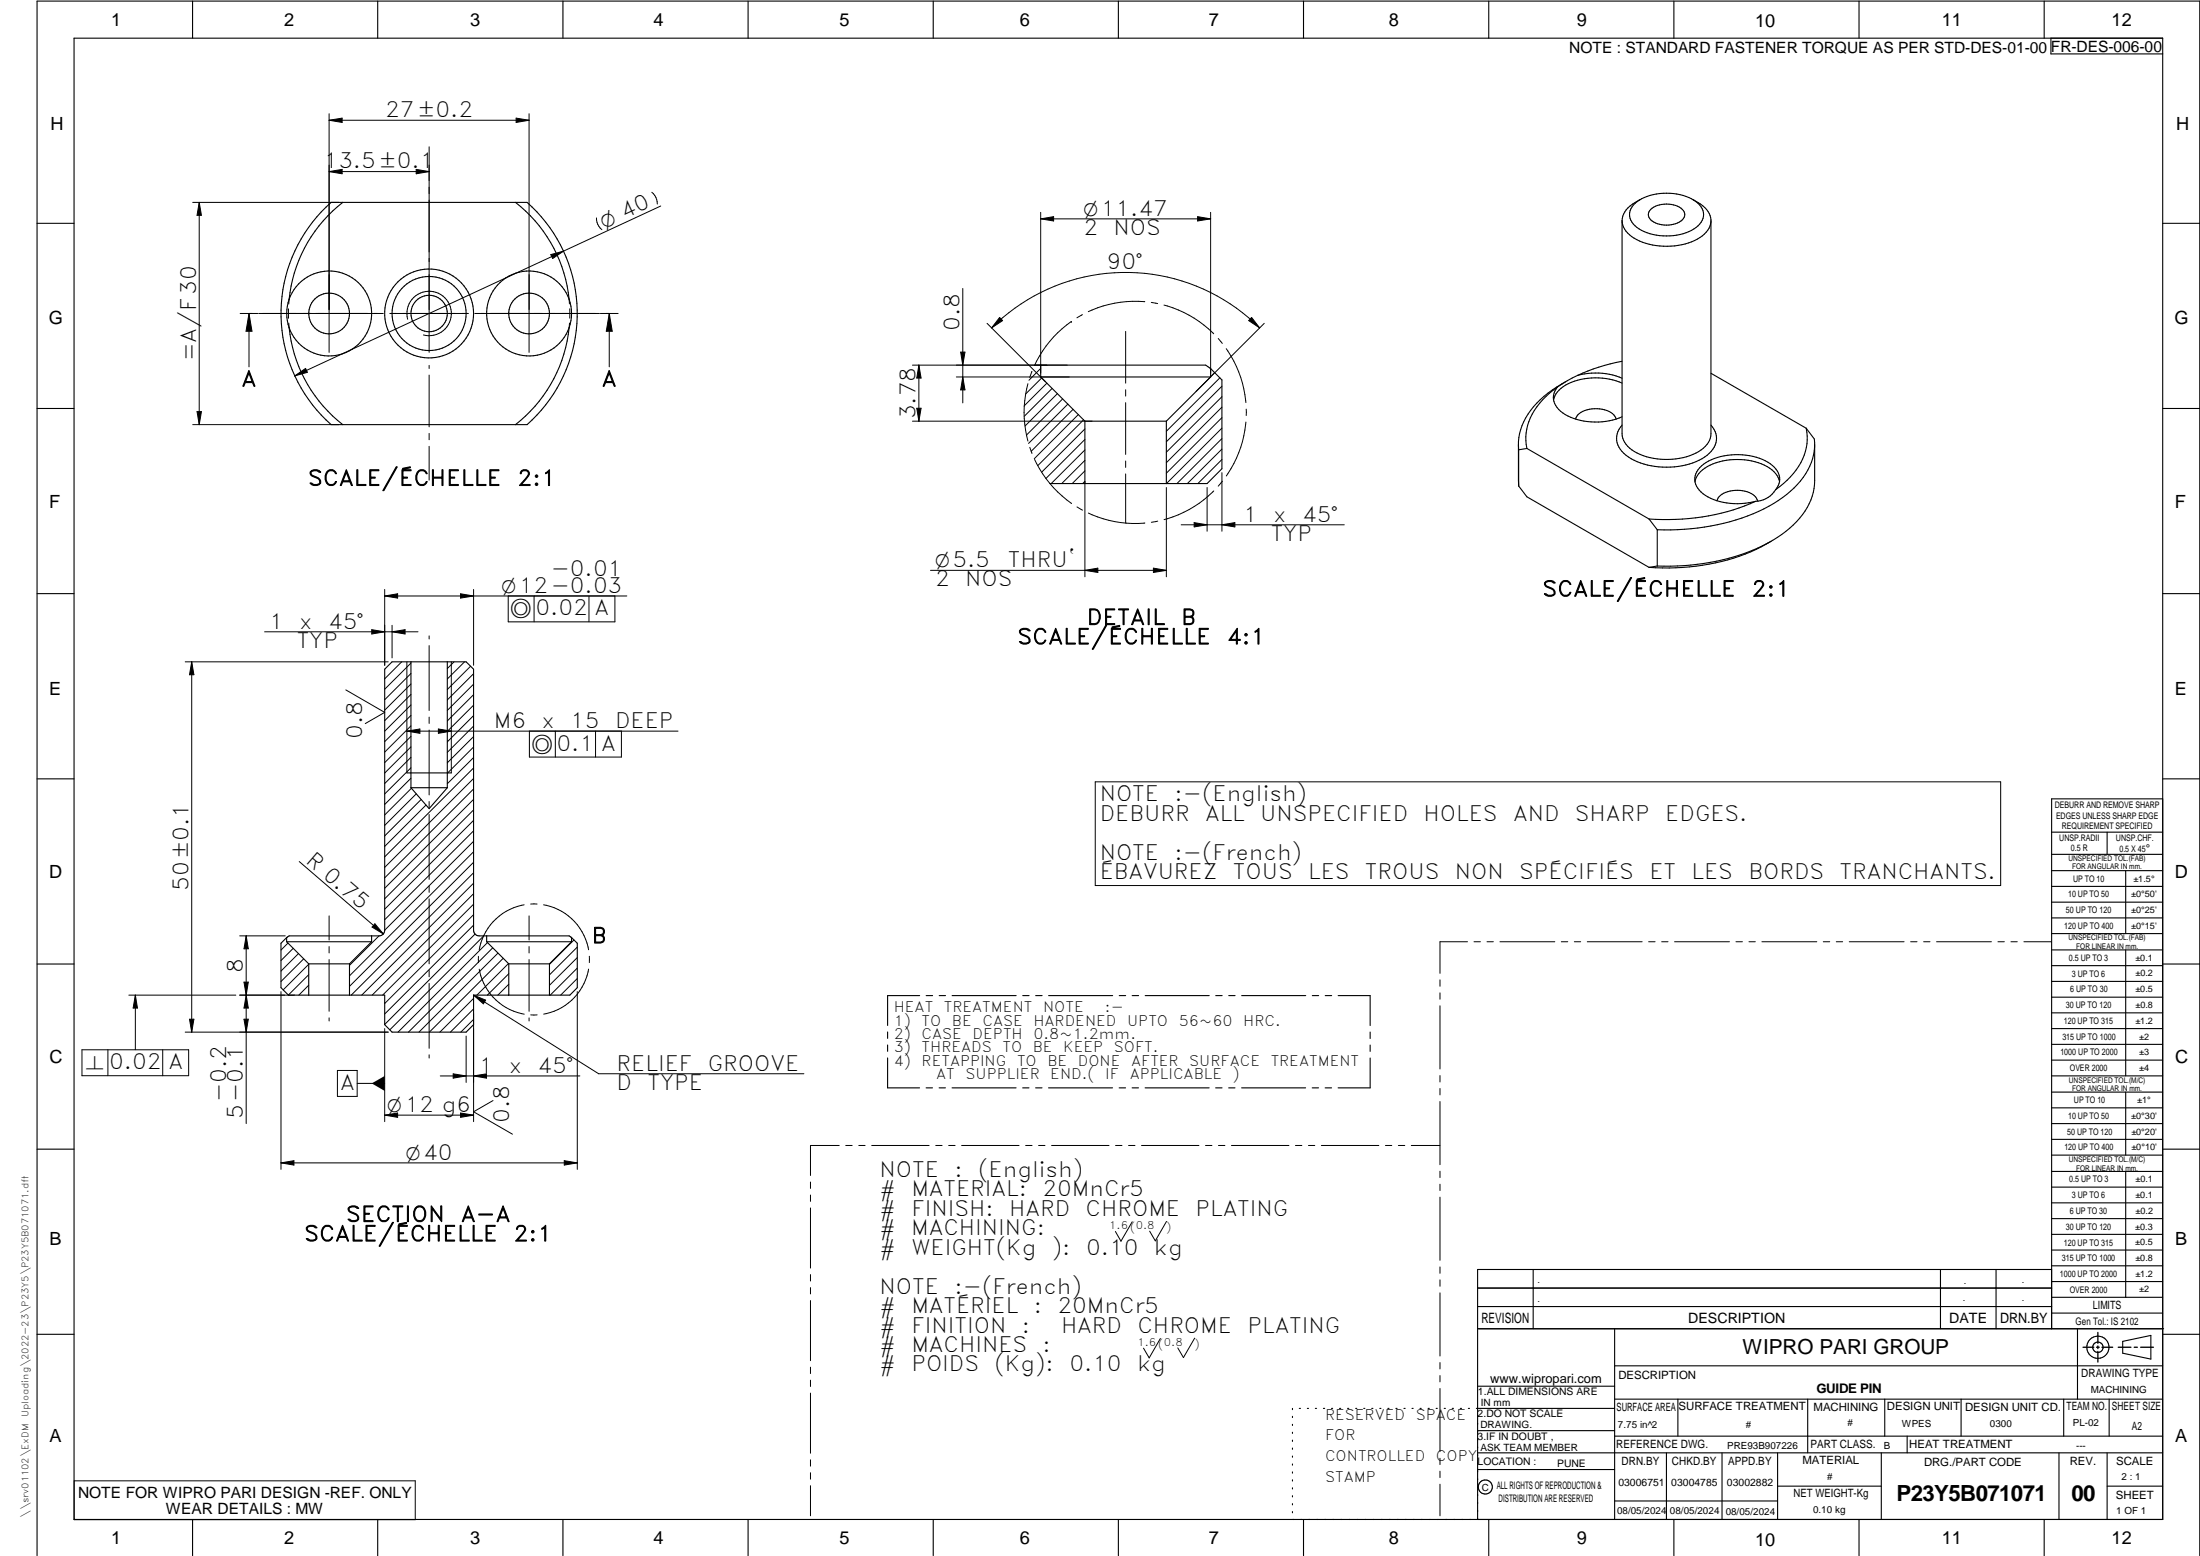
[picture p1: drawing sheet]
<svg xmlns="http://www.w3.org/2000/svg" width="594mm" height="420mm" viewBox="0 0 594 420" stroke-linecap="round" stroke-linejoin="round" font-family="sans-serif">
<g fill="none" stroke="#000" stroke-width=".3">
<path d="M20 10.3h564v400h-564zM52 .3v10M102 .3v10M152 .3v10M202 .3v10M252 .3v10M302 .3v10M352 .3v10M402 .3v10M452 .3v10M502 .3v10M552 .3v10"/>
<path d="M553.8 10.3v4.3h30.2M86.8 57.2l2.6-2.5h52.9a40 40 0 0 1 0 60h-52.9a40 40 0 0 1-2.6-57.5zM92.6 54.7a37.8 37.8 0 0 0-14.5 26.1M139.2 54.7a38 38 0 0 1 14.5 26.1M438 59.6a6.2 6.2 0 0 0 4 5.1 18.4 18.4 0 0 0 17.7-1l1.8-2.1 .5-1.7M441.1 55.4a13.3 13.3 0 0 1 11.7-3 8.6 8.6 0 0 1 7.1 4.5 4.3 4.3 0 0 1-2.5 4.9 15.2 15.2 0 0 1-15.4-.4 3.9 3.9 0 0 1-.9-6zM442.9 53.9a7.6 7.6 0 0 0-4.8 5.1l-.1 .6M445.8 56.5a6.9 6.9 0 0 1 8.8 .4 2.23 2.23 0 0 1-1.6 3.3 6.9 6.9 0 0 1-7.5-1.2l-.4-1 .2-.8zM457.1 53.9a7.9 7.9 0 0 1 4.8 4.9l.1 58.3a6.3 6.3 0 0 1-4 5.2 18.1 18.1 0 0 1-17.9-1.3l-1-1-.7-1.1-.4-1.8v-57.5M10 60.3h10M584 60.3h10M78.1 80.8a11.6 11.6 0 0 0 0 7.7"/>
<path d="M78.1 80.8a11.5 11.5 0 0 1 17.6-5.4 11.5 11.5 0 0 1 0 18.5 11.5 11.5 0 0 1-17.6-5.4M78.1 88.5a38 38 0 0 0 14.5 26.2M153.7 80.8a11.6 11.6 0 0 1 0 7.7M153.7 80.8a11.5 11.5 0 0 0-17.7-5.4 11.5 11.5 0 0 0 0 18.5 11.5 11.5 0 0 0 17.7-5.4M153.7 88.5a38 38 0 0 1-14.5 26.2M279.4 98.6h46.2l1.3 .9M281 98.6v3.2M326.9 99.5l3.1 3.1v24l-4 4h-42.5M326.9 99.5v2.3M438 97.6a51.1 51.1 0 0 0-12 3.8M10 110.3h10M281 101.8l12 11.9"/>
<path d="M281 101.8h45.9M293 113.7v16.9M293 113.7h22M315 113.7v16.9M326.9 101.8l-11.9 11.9M420.6 104.5a18.6 18.6 0 0 0-8.5 12.4l-.1 2.1 .3 2.1M420.6 104.5a4.4 4.4 0 0 0 .8 6.6 17 17 0 0 0 15 2.1M422.8 103a24.9 24.9 0 0 0-11.8 12l-.7 2.1-.3 2.2 .1 11.9M426 101.4a18.6 18.6 0 0 1 12 .7M426 101.4l-2.8 1.4-2.6 1.7M436.4 113.2a4.7 4.7 0 0 0-4.4-2.8 6.3 6.3 0 0 0-6.4 2.4l-.1 .4M438 112.5l-1.6 .7"/>
<path d="M438 114.8a5.2 5.2 0 0 0 1.1 8.2 20.2 20.2 0 0 0 21.9-.1 5.3 5.3 0 0 0 1-8.1M438 103.4a17.5 17.5 0 0 0-16.5 1.4l-1.3 1.5-.7 1.7M462 100.8l25.7 14.8M487.7 115.6l2.2 3a16.5 16.5 0 0 1-6.4 14 46.8 46.8 0 0 1-25 10l-5.5 .4h-5.5M487.7 115.6a14.9 14.9 0 0 1-5.1 14.1l-3.1 2.5M490 120v9.8a17.7 17.7 0 0 1-7.8 13.7 51.3 51.3 0 0 1-27.4 9.2l-7.3 .1M584 110.3h10M410 120.4l.1 1.1M410.1 121.5v9.7M410.1 131.2l2.2 3 33 19M412.3 121.1l33 19M412.3 121.1l-2.2 .4"/>
<path d="M457.7 130a8.1 8.1 0 0 1 6.6-5.3 17.1 17.1 0 0 1 14.2 2.2l1.4 1.5 .6 1.6M463.6 135.2a5.3 5.3 0 0 1 5.6-2.8 5.7 5.7 0 0 1 5.3 2.5l.1 .4M474 135.4a59.5 59.5 0 0 1-28.7 4.7M479.5 132.2a6.6 6.6 0 0 1-5.5 3.2M480.5 130a5.3 5.3 0 0 0-3.1-5.2 17.4 17.4 0 0 0-17.4 .5 4.6 4.6 0 0 0-.1 8 17.5 17.5 0 0 0 14.1 2.1M480.5 130l-.3 1.2-.7 1M445.3 140.1l2.2 2.9M447.5 143v9.8M447.5 152.8l-2.2 .4M478.3 146.1a56.6 56.6 0 0 1-33 7.1M10 160.3h10M111 178.7v34"/>
<path d="M120.8 178.7v34M584 160.3h10M10 210.3h10M109.9 208.7h12M111 212.7h9.8M120.8 212.7l-4.9 5.7-4.9-5.7M584 215.7h-30v143.1M584 210.3h10M554 230.7h30M554 224.7h30M554 235.1h30M554 239.4h30"/>
<path d="M569 224.7v6M574 235.1v17M77.4 254.3l6 6M77.4 254.3h22.9M77.4 253.2v1.1M77.4 253.1l-1.5 1.6v12l2 2h26v8l2 2h20l2-2v-8h26l2-2v-12l-1.6-1.5M100.3 252.7v1.6M100.3 254.3l-5.9 6M131.4 254.3h22.9M131.4 254.3l6 6M131.4 252.7v1.6M154.3 253.1v.1"/>
<path d="M154.3 253.1l-.6-.4h-24.3l-.7-.1-.7-.7-.1-.7v-70.5l-2-2h-20l-2 2v70.5l-.2 .7-.7 .7-.6 .1h-24.3l-.7 .4M154.3 253.2v1.1M154.3 254.3l-5.9 6M554 243.6h30M554 247.9h30M554 252.1h30M554 256.5h30M574 256.5v34M10 260.3h10M83.4 260.3v8.4M83.4 260.3h11M94.4 260.3v8.4"/>
<path d="M137.4 260.3h11M137.4 260.3v8.4M148.4 260.3v8.4M239.7 278.7v1.7M248.3 268.8h-8.6v8.1M250.1 268.8h1.7M253.6 268.8h1.7M257.1 268.8h17.3M276.2 268.8h1.7M279.7 268.8h1.7M283.2 268.8h17.3M302.2 268.8h1.8"/>
<path d="M305.7 268.8h1.8M309.2 268.8h17.3M328.3 268.8h1.7M331.8 268.8h1.7M335.3 268.8h17.3M354.4 268.8h1.7M357.9 268.8h1.7M361.4 268.8h8.6v8.1M370 278.7v1.7M554 260.8h30M554 265h30M554 269.3h30"/>
<path d="M554 273.5h30M554 277.7h30M584 260.3h10M239.7 282.2v1.7M239.7 285.7v8.1h8.6M250.1 293.8h1.7M253.6 293.8h1.7M257.1 293.8h17.3M276.2 293.8h1.7M279.6 293.8h1.8M283.1 293.8h17.3M302.2 293.8h1.7"/>
<path d="M305.7 293.8h1.7M309.2 293.8h17.3M328.3 293.8h1.7M331.8 293.8h1.7M335.3 293.8h17.3M354.3 293.8h1.8M357.8 293.8h1.8M370 285.7v8.1h-8.7M370 282.2v1.7M554 282h30M554 286.3h30M554 290.5h30"/>
<path d="M554 294.9h30M554 299.1h30M574 294.9v17M10 310.3h10M554 303.4h30M554 307.7h30M554 311.9h30M554 316.3h30M574 316.3v34M584 310.3h10M554 320.5h30M554 324.8h30"/>
<path d="M554 329.1h30M554 333.3h30M554 337.5h30M399 358.8h185.3M399 352.8h155M399 347.8h155M414 342.8v16M436 358.8v51.5M524 342.8v16M539 342.8v16M554 342.8h-155v67.5M554 341.8h30"/>
<path d="M554 346.1h30M554 350.3h30M554 354.6h30M561 358.8v19M10 360.3h10M399 374.3h37M436 368.8h148M436 377.8h148M453.1 377.8v10M488.1 377.8v14.5M508.9 377.8v10M529.6 377.8v10"/>
<path d="M557.3 377.8v10M569.5 377.8v10M573.2 362.2l7.6-1.6v6.4l-7.6-1.6zM584 360.3h10M349 380.3v.3M349 382.4v.4M349 384.6v.3M349 386.7v.4M349 388.9v.3M349 391v.4M349 393.2v.3M349 395.3v.3"/>
<path d="M349 397.4v.4M349 399.6v.3M350.9 380.3h.3M353 380.3h.3M355.2 380.3h.3M357.4 380.3h.3M359.6 380.3h.3M361.7 380.3h.3M363.9 380.3h.3M366.1 380.3h.3M368.3 380.3h.3M370.4 380.3h.3"/>
<path d="M372.6 380.3h.3M374.8 380.3h.3M376.9 380.3h.4M379.1 380.3h.3M381.3 380.3h.3M383.4 380.3h.4M385.6 380.3h.4M387.8 380.3h.3M390 380.3h.3M392.1 380.3h.4M394.3 380.3h.4M396.5 380.3h.3"/>
<path d="M399 396.8h37M399 392.3h185M399 386.3h37M436 387.8h148M436 380.3h-37.3M450 392.3v18M465 392.3v18M480 392.3v18M508 392.3v18M515 387.8v4.5M556 392.3v18M569 392.3v18"/>
<path d="M52 410.3v9.8M102 410.3v9.8M152 410.3v9.8M202 410.3v9.8M252 410.3v9.8M302 410.3v9.8M349 401.7v.4M349 403.9v.3M349 406v.4M349 408.2v.3M352 410.3v9.8M402 410.3v9.8"/>
<path d="M436 405.3h44M452 410.3v9.8M480 401.3h28M502 410.3v9.8M552 410.3v9.8M569 401.3h15M10 420.1v-419.8h584v419.8"/>
<circle cx="88.9" cy="84.6" r="5.5"/>
<circle cx="115.9" cy="84.7" r="10"/>
<circle cx="115.9" cy="84.6" r="12"/>
<circle cx="115.9" cy="84.6" r="4.9"/>
<circle cx="142.9" cy="84.6" r="5.5"/>
<circle cx="566.5" cy="363.8" r="1.4"/>
<circle cx="566.5" cy="363.8" r="3"/>
<circle cx="401.1" cy="401.5" r="1.91"/>
</g>
<g fill="none" stroke="#000" stroke-width=".27">
<path d="M88.9 30.7v64.4M88.9 32.5l3.5-.6v1.2zM88.9 32.5h54M115.9 39.6v55.5M139.4 31.9l3.5 .6-3.5 .6zM142.9 30.7v64.4M52 54.7h39.5M53.8 54.7l.6 3.4h-1.2zM53.8 54.7v60M88.9 46.3h27M88.9 46.3l3.5-.6v1.2zM112.4 45.7l3.5 .6-3.5 .6z"/>
<path d="M161.1 58.8l.3 1.8 1.1 1.4M176 51.9l1.1 1.4 .4 1.8M178.4 55.6l-98.8 45.9M281 59.1l3.5-.6v1.2zM281 57.3v43.4M281 59.1h45.9M323.4 58.5l3.5 .6-3.5 .6zM326.9 57.3v43.4M148.7 68.7l3.5-.9-3 2zM260 77.9v30.9M64.8 84.6h4.8M67.2 84.6l.8 4.9h-1.6z"/>
<path d="M67.2 84.6v14.5M69.9 84.6h33.6M77.9 83.4v2.5M78 87.2l.1 1.3M78.1 80.8l-.1 1.3M105.3 84.6h21.2M110.1 86.2a6 6 0 0 1 5.2-7.5 6 6 0 0 1 6.5 6.5 6 6 0 0 1-7.5 5.2M115.9 98.7v.8M128.2 84.6h33.7M153.7 80.8l.1 1.3M153.8 87.2l-.1 1.3M153.9 83.4v2.5"/>
<path d="M162.1 84.6h4.8M164.5 84.6l.8 4.9h-1.6zM164.5 84.6v14.5M248.1 98.6v15.1M248.1 98.6l.6 3.5h-1.1zM259.4 95.1h1.2l-.6 3.5zM266.5 87.3l15.8 15.8M267.8 88.5a51.2 51.2 0 0 1 72.3 0M269.9 85.7l.8 .9-2.9 1.9zM281 99.5l-3.2 3.2M288.2 98.6h-41.8M289.3 86.8h.1"/>
<path d="M289.3 86.8a30 30 0 0 0-9.9 11.9M292.3 85l-1.5 .8M304 89.5v14M309.1 81.5a30 30 0 0 0-15.2 2.7M310.9 81.7l1.7 .3M314.3 82.4a29.8 29.8 0 0 1 13.4 7.7M329 91.4l1.1 1.3M331.1 94.1a29.9 29.9 0 0 1 5.3 14.6M338 85.7l2.1 2.8-2.9-1.9zM341.4 87.3l-18.4 18.4M52 114.7h39.5M53.2 111.1h1.2l-.6 3.6z"/>
<path d="M79.6 101.5l2.9-2 .5 1zM115.9 101.3v14M115.9 117v1.7M246.4 113.7h48.5M247.6 110.2h1.1l-.6 3.5zM258.2 101.8h30.5M260 101.8l.6 3.5h-1.2zM277.6 103.6a29.5 29.5 0 0 0 0 15.5M278.7 100.3l-.6 1.6M281.3 102l-4.3 4.4M282.7 103.5l-6.1 6.1M284.1 104.9l-7.5 7.5"/>
<path d="M285.5 106.3l-8.7 8.7M286.9 107.7l-9.7 9.8M288.4 109.1l-10.7 10.6M289.8 110.5l-11.3 11.4M291.2 112l-11.9 11.9M292.6 113.4l-12.4 12.3M293 118.7l-10.6 10.5M293 115.8l-11.7 11.7M304 105.2v1.8M304 108.7v14M328 100.6l-1.1 1.1M329.4 102l-14.4 14.5"/>
<path d="M330 118.4l-12.2 12.2M330 115.6l-15 15M330 104.3l-15 15M330 107.1l-15 15M330 109.9l-15 15M330 112.8l-15 15M336.4 114a29.7 29.7 0 0 1-5.3 14.5M336.5 110.5v1.7M115.9 120.5v9.1M278.1 120.8l.6 1.6M279.4 124.1l1.3 2.5 1.8 2.6M282.5 129.2l3.1 3.6 3.7 3.1"/>
<path d="M290.8 136.9l1.5 .9M293 130l-.7 .6M293 127.1l-3.5 3.5M293 124.3l-6.3 6.3M293 121.5l-9.1 9.1M293 130.1v25.6M293.9 138.5a29.3 29.3 0 0 0 15.3 2.7M304 124.5v1.7M304 128v13.2M315 131.6v24.1M326 131.6v11.8M327.8 132.6a29.9 29.9 0 0 1-13.5 7.7"/>
<path d="M330 124.1l-6.5 6.5M330 121.3l-9.4 9.3M330 127.6v15.8M330.1 129.9l-1.1 1.4M103.9 159.2v20.4M127.9 159.2v20.4M251.3 154h63.7M293 154l3.5-.6v1.2zM311.5 153.4l3.5 .6-3.5 .6zM312.6 140.7l-1.7 .3M319 141.7h44M322.5 141.1l3.5 .6-3.5 .6z"/>
<path d="M330 141.7l3.5-.6v1.2zM50 178.7h54.8M51.8 178.7v100M51.8 178.7l.6 3.5h-1.2zM71.5 170.6h41.4M100.4 170l3.5 .6-3.5 .6zM103.9 160.9l3.5-.6v1.2zM103.9 160.9h65.4M105.9 168.8v8.9M105.9 170.6l3.5-.6v1.2zM108.5 178.7l-4.6 4.6M109.9 178.7v30"/>
<path d="M111 179l-7.1 7.1M115.9 171.7v.9M115.9 174.3v17.6M121.9 178.7v30M122.6 178.7l-1.8 1.8M124.4 160.3l3.5 .6-3.5 .6zM125.4 178.7l-4.6 4.6M127.1 179.9l-6.3 6.3M137.2 160.9v7h28.8v-7M144.2 160.9v7M159 160.9v7M93.4 186.3l10.5 6.1-5.3 3"/>
<path d="M109.9 197.4l3.5-.6v1.2zM109.9 197.4h73.2M111 181.9l-7.1 7.1M111 184.7l-7.1 7.1M111 187.5l-7.1 7.1M111 190.4l-7.1 7M111 193.2l-7.1 7.1M111 196l-7.1 7.1M111 198.8l-7.1 7.1M115.9 193.6v1.7M115.9 197.1v17.6M118.4 196.8l3.5 .6-3.5 .6z"/>
<path d="M127.9 190.4l-7.1 7.1M127.9 193.2l-7.1 7.1M127.9 196.1l-7.1 7.1M127.9 198.9l-7.1 7.1M127.9 181.9l-7.1 7.1M127.9 184.7l-7.1 7.1M127.9 187.6l-7.1 7.1M143 197.4v7h24.8v-7M150 197.4v7M160.8 197.4v7M111 207.3l-7.1 7.1M111 210.1l-7.1 7.1"/>
<path d="M111 201.7l-7.1 7M111 204.5l-7.1 7.1M111.1 212.9l-7.2 7.2M112.4 214.4l-8.5 8.5M113.7 215.9l-9.8 9.8M115 217.4l-11.1 11.2M115.9 216.4v1.8M115.9 219.9v17.5M127.9 207.4l-24 24M127.9 210.2l-24 24M127.9 213l-24 24M127.9 215.9l-24 24"/>
<path d="M127.9 218.7l-24 24M127.9 201.7l-7.1 7.1M127.9 204.6l-7.1 7M295.8 211.1h244.5v28h-244.5zM80.8 232.6l22.7 19.6M115.9 239.2v1.8M127.9 235.7l-33.1 33M127.9 238.5l-30.2 30.2M127.9 221.5l-24 24M127.9 224.3l-24 24M127.9 227.2l-24 24M127.9 230l-33.5 33.5"/>
<path d="M127.9 232.8l-33.5 33.5M64.7 252.7h12.3M66.5 252.7v50.7M66.5 252.7l.5 3.5h-1.1zM77.8 254.7l-1.9 1.8M79.2 256.1l-3.3 3.3M80.6 257.5l-4.7 4.7M82 258.9l-6.1 6.1M88.9 247.3v6.5M88.9 255.6v1.7M88.9 259.1v14M101.2 249.4l2.3 2.8-3-1.9z"/>
<path d="M102.4 252.7l-8 8M115.9 242.7v17.6M127.9 241.3l-27.4 27.4M127.9 244.2l-24.6 24.5M127.9 247l-24 24M127.9 249.8l-24 24M128.3 252.2l-24.4 24.4M129.2 258.2v1.7M130.6 252.7l-25.3 25.4M131.6 254.5l-24.1 24.2M133 255.9l-22.7 22.8M134.5 257.4l-21.4 21.3"/>
<path d="M135.9 258.8l-20 19.9M141.5 244.3a15 15 0 0 0-12.1 12.2M142.9 247.3v6.5M142.9 255.6v1.7M142.9 259.1v14M143.3 244.1h1.7M146.8 244.3a14.9 14.9 0 0 1 12.1 12.2M155 253.8l-6.6 6.6M155.9 255.7l-7.5 7.5M155.9 258.6l-7.5 7.5M159.1 258.2v1.7M396.3 254.3h-7.5v8.5"/>
<path d="M398 254.3h1.8M401.5 254.3h1.8M405 254.3h14.9M421.6 254.3h1.7M425.1 254.3h1.7M428.6 254.3h14.8M445.2 254.3h1.7M448.7 254.3h1.7M452.2 254.3h14.8M468.8 254.3h1.7M472.3 254.3h1.7M475.8 254.3h14.8"/>
<path d="M492.4 254.3h1.7M495.9 254.3h1.7M499.4 254.3h14.8M515.9 254.3h1.8M519.4 254.3h1.8M522.9 254.3h14.9M539.5 254.3h1.7M543 254.3h1.7M546.5 254.3h7.4M34.8 268.7h28.9M36.5 268.7l.6 3.5h-1.1zM36.5 268.7v14.8"/>
<path d="M50 278.7h54.8M51.2 275.2h1.2l-.6 3.5zM64.7 268.7h14.9M65.9 275.2h1.1l-.5 3.5zM65.9 265.2h1.1l-.5 3.5zM66.5 268.7l.5 3.5h-1.1zM75.9 267.8v48M83.4 260.4l-6.9 6.9M83.4 266l-2.7 2.7M83.4 263.2l-5.5 5.5M88.9 274.8v.9M103.9 277.7v25.2"/>
<path d="M115.9 262v1.8M115.9 265.5v17.6M125.9 279.8v12.5M127.9 269.6l-9.1 9.1M127.9 272.4l-6.3 6.3M127.9 275.3l-3.5 3.4M127.9 268.7l3.2 1.4-.6 1zM127.9 273.7v29.2M127.9 268.7l33.8 21.2h55.4M129.4 261.7a15 15 0 0 0 12.2 12.2M137.3 260.2l-8.5 8.5M137.4 262.9l-5.8 5.8"/>
<path d="M137.4 265.8l-3 2.9M137.4 268.6l-.1 .1M142.9 274.8v.9M143.3 274h1.7M155.9 267.8v48M155.9 261.4l-7.3 7.3M155.9 264.2l-4.5 4.5M158.9 261.7a14.9 14.9 0 0 1-12.1 12.1M388.8 264.6v1.7M388.8 268.1v1.7M388.8 271.6v17M22.1 283.5h28.8v7h-28.8z"/>
<path d="M29.1 283.5v7M43.9 283.5v7M91.1 289.1h5.3v7h-5.3zM96.4 292.5h7.5M115.9 284.8v.9M118.9 290.5h37.7M122.4 290l3.5 .5-3.5 .6zM127.9 290.5l3.5-.5v1.1zM133.1 297.2l-5.2 3 10.5 6.1M388.8 290.4v1.8M388.8 293.9v1.8M388.8 297.4v17.1"/>
<path d="M75.9 314h80M75.9 314l3.5-.6v1.2zM103.9 301.1l3.5-.6v1.2zM103.9 301.1h24M124.4 300.5l3.5 .6-3.5 .6zM152.4 313.4l3.5 .6-3.5 .6zM218.9 319.2v1.7M226.6 309.3h-7.7v8.1M228.4 309.3h1.7M231.9 309.3h1.7M235.4 309.3h15.5M252.7 309.3h1.7"/>
<path d="M256.2 309.3h1.7M259.7 309.3h15.5M277 309.3h1.7M280.5 309.3h1.7M284 309.3h15.5M301.2 309.3h1.8M304.8 309.3h1.7M308.2 309.3h15.6M325.5 309.3h1.8M329 309.3h1.8M332.5 309.3h15.6M349.8 309.3h1.8"/>
<path d="M353.3 309.3h1.7M356.8 309.3h15.5M374.1 309.3h1.7M377.6 309.3h1.7M381.1 309.3h7.7M388.8 316.3v1.7M388.8 319.8v1.7M218.9 322.7v1.7M218.9 326.2v16.2M305.7 329.9l-3 5.3-1.5-2.7M315 329.8l-3 5.3-1.6-2.7M388.8 323.3v17"/>
<path d="M218.9 344.2v1.7M218.9 347.7v1.7M218.9 351.2v16.2M388.8 342.1v1.7M388.8 345.6v1.7M388.8 349.1v17.1M218.9 369.2v1.7M218.9 372.7v1.7M218.9 376.2v16.2M313.3 361.4l-3 5.3-1.5-2.7M322.6 361.3l-3 5.3-1.6-2.6M388.8 367.9v1.8"/>
<path d="M388.8 371.4v1.7M388.8 374.9v17.1M20 399.9h92.1v10.5h-92.1zM218.9 394.2v1.7M218.9 397.7v1.7M388.8 393.8v1.7M388.8 397.3v1.7M218.9 401.2v8.1M388.8 400.8v8.5"/>
</g>
<path d="M566.5 359.8v2.9M562.5 363.8h2.9M566.1 363.8h.8M566.5 363.5v.7M566.5 364.9v2.9M567.6 363.8h2.9M572 363.8h3.4M576.3 363.8h.9M578.1 363.8h3.4" fill="none" stroke="#000" stroke-width=".36"/>
<g fill="#000">
<path d="M88.9 32.5l3.5-.6v1.2zM139.4 31.9l3.5 .6-3.5 .6zM53.8 54.7l.6 3.4h-1.2zM88.9 46.3l3.5-.6v1.2zM112.4 45.7l3.5 .6-3.5 .6zM281 59.1l3.5-.6v1.2zM323.4 58.5l3.5 .6-3.5 .6zM148.7 68.7l3.5-.9-3 2zM67.2 84.6l.8 4.9h-1.6zM164.5 84.6l.8 4.9h-1.6zM259.4 95.1h1.2l-.6 3.5zM269.9 85.7l.8 .9-2.9 1.9z"/>
<path d="M338 85.7l2.1 2.8-2.9-1.9zM53.2 111.1h1.2l-.6 3.6zM79.6 101.5l2.9-2 .5 1zM247.6 110.2h1.1l-.6 3.5zM248.1 98.6l.6 3.5h-1.1zM260 101.8l.6 3.5h-1.2zM293 154l3.5-.6v1.2zM311.5 153.4l3.5 .6-3.5 .6zM322.5 141.1l3.5 .6-3.5 .6zM330 141.7l3.5-.6v1.2zM100.4 170l3.5 .6-3.5 .6zM103.9 160.9l3.5-.6v1.2z"/>
<path d="M105.9 170.6l3.5-.6v1.2zM124.4 160.3l3.5 .6-3.5 .6zM51.8 178.7l.6 3.5h-1.2zM109.9 197.4l3.5-.6v1.2zM118.4 196.8l3.5 .6-3.5 .6zM66.5 252.7l.5 3.5h-1.1zM101.2 249.4l2.3 2.8-3-1.9zM36.5 268.7l.6 3.5h-1.1zM51.2 275.2h1.2l-.6 3.5zM65.9 275.2h1.1l-.5 3.5zM66.5 268.7l.5 3.5h-1.1zM65.9 265.2h1.1l-.5 3.5z"/>
<path d="M127.9 268.7l3.2 1.4-.6 1zM100.4 292.5l3.5-2v4.1zM122.4 290l3.5 .5-3.5 .6zM127.9 290.5l3.5-.5v1.1zM75.9 314l3.5-.6v1.2zM103.9 301.1l3.5-.6v1.2zM124.4 300.5l3.5 .6-3.5 .6zM152.4 313.4l3.5 .6-3.5 .6z"/>
</g>
<g font-size="6">
<text x="512.1" y="405.2">P23Y5B071071</text>
<text x="559.4" y="405.2">00</text>
</g>
<g font-size="5.7">
<text x="104" y="31.6">27±0.2</text>
<text x="87.4" y="45.5">13.5±0.1</text>
<text x="292.6" y="63.5">2</text>
<text x="300.7" y="63.5">NOS</text>
<text x="298.9" y="72.7">90°</text>
<text x="259.1" y="89.3" transform="rotate(-90 259.1 89.3)">0.8</text>
<text x="52.9" y="97.5" transform="rotate(-90 52.9 97.5)">=A/F30</text>
<text x="65.2" y="104.3">A</text>
<text x="162.5" y="104.3">A</text>
<text x="247.3" y="113.2" transform="rotate(-90 247.3 113.2)">3.78</text>
<text x="83.2" y="131.1">SCALE/ÉCHELLE</text>
<text x="139.7" y="131.1">2:1</text>
<text x="335.7" y="140.8">1</text>
<text x="343.8" y="140.8">x</text>
<text x="351.6" y="140.8">45°</text>
<text x="343.1" y="146.1">TYP</text>
<text x="148.7" y="155.5">-0.01</text>
<text x="272.2" y="153.1">THRU`</text>
<text x="252.5" y="158.4">2</text>
<text x="260.6" y="158.4">NOS</text>
<text x="416.5" y="161">SCALE/ÉCHELLE</text>
<text x="473" y="161">2:1</text>
<text x="144.6" y="166.2">0.02 A</text>
<text x="72.7" y="169.7">1</text>
<text x="80.8" y="169.7">x</text>
<text x="88.6" y="169.7">45°</text>
<text x="274.7" y="173.9">SCALE/ÉCHELLE</text>
<text x="293.5" y="168.7">DETAIL</text>
<text x="319" y="168.7">B</text>
<text x="331.3" y="173.9">4:1</text>
<text x="80.1" y="175">TYP</text>
<text x="133.3" y="196.6">M6</text>
<text x="146.2" y="196.6">x</text>
<text x="154" y="196.6">15</text>
<text x="166.1" y="196.6">DEEP</text>
<text x="97.8" y="199.5" transform="rotate(-90 97.8 199.5)">0.8</text>
<text x="150.3" y="202.7">0.1 A</text>
<text x="297" y="216.4">NOTE</text>
<text x="297" y="221.6">DEBURR</text>
<text x="317.2" y="216.4">:-(English)</text>
<text x="325.4" y="221.6">ALL</text>
<text x="340.3" y="221.6">UNSPECIFIED</text>
<text x="384.4" y="221.6">HOLES</text>
<text x="408.6" y="221.6">AND</text>
<text x="425.3" y="221.6">SHARP</text>
<text x="449.7" y="221.6">EDGES.</text>
<text x="82.3" y="232.8" transform="rotate(41 82.3 232.8)">R 0.75</text>
<text x="297" y="232.1">NOTE</text>
<text x="317.2" y="232.1">:-(French)</text>
<text x="297" y="237.4">ÉBAVUREZ</text>
<text x="332.9" y="237.4">TOUS</text>
<text x="353.2" y="237.4">LES</text>
<text x="368.6" y="237.4">TROUS</text>
<text x="392.9" y="237.4">NON</text>
<text x="410.3" y="237.4">SPÉCIFIÉS</text>
<text x="445.4" y="237.4">ET</text>
<text x="456.8" y="237.4">LES</text>
<text x="472.1" y="237.4">BORDS</text>
<text x="496.7" y="237.4">TRANCHANTS.</text>
<text x="50.9" y="240.6" transform="rotate(-90 50.9 240.6)">50±0.1</text>
<text x="159.8" y="254.7">B</text>
<text x="65.6" y="262.7" transform="rotate(-90 65.6 262.7)">8</text>
<text x="29.5" y="288.7">0.02 A</text>
<text x="129.3" y="289.7">1</text>
<text x="137.4" y="289.7">x</text>
<text x="145.2" y="289.7">45°</text>
<text x="166.5" y="289.1">RELIEF</text>
<text x="191.1" y="289.1">GROOVE</text>
<text x="61.1" y="297.5" transform="rotate(-90 61.1 297.5)">-0.2</text>
<text x="91.8" y="294.3">A</text>
<text x="166.5" y="294.3">D</text>
<text x="174.9" y="294.3">TYPE</text>
<text x="65.6" y="302.2" transform="rotate(-90 65.6 302.2)">5-0.1</text>
<text x="137.5" y="303.2" transform="rotate(-90 137.5 303.2)">0.8</text>
<text x="237.5" y="317.8">NOTE</text>
<text x="257.7" y="317.8">:</text>
<text x="264.2" y="317.8">(English)</text>
<text x="237.5" y="323.1">#</text>
<text x="246.1" y="323.1">MATERIAL:</text>
<text x="281.5" y="323.1">20MnCr5</text>
<text x="93.4" y="329.9">SECTION</text>
<text x="124.5" y="329.9">A-A</text>
<text x="237.5" y="328.3">#</text>
<text x="246.1" y="328.3">FINISH:</text>
<text x="272.5" y="328.3">HARD</text>
<text x="293.2" y="328.3">CHROME</text>
<text x="322.9" y="328.3">PLATING</text>
<text x="82.1" y="335.1">SCALE/ÉCHELLE</text>
<text x="138.7" y="335.1">2:1</text>
<text x="237.5" y="333.6">#</text>
<text x="246.1" y="333.6">MACHINING:</text>
<text x="237.5" y="338.8">#</text>
<text x="246.1" y="338.8">WEIGHT(Kg</text>
<text x="284" y="338.8">):</text>
<text x="293.3" y="338.8">0.10</text>
<text x="311.6" y="338.8">kg</text>
<text x="237.5" y="349.3">NOTE</text>
<text x="257.7" y="349.3">:-(French)</text>
<text x="237.5" y="354.6">#</text>
<text x="237.5" y="359.8">#</text>
<text x="246.1" y="354.6">MATÉRIEL</text>
<text x="246.1" y="359.8">FINITION</text>
<text x="275.9" y="359.8">:</text>
<text x="279.2" y="354.6">:</text>
<text x="285.6" y="354.6">20MnCr5</text>
<text x="286.5" y="359.8">HARD</text>
<text x="307.2" y="359.8">CHROME</text>
<text x="336.9" y="359.8">PLATING</text>
<text x="237.5" y="365.1">#</text>
<text x="246.1" y="365.1">MACHINES</text>
<text x="281.6" y="365.1">:</text>
<text x="237.5" y="370.3">#</text>
<text x="246.1" y="370.3">POIDS</text>
<text x="268.6" y="370.3">(Kg):</text>
<text x="288.8" y="370.3">0.10</text>
<text x="307.1" y="370.3">kg</text>
</g>
<text font-size="5.6" x="470.5" y="365.5">WIPRO PARI GROUP</text>
<g font-size="5.4">
<text x="292.6" y="58.2">O11.47</text>
<text x="163.1" y="61.8" transform="rotate(-25 163.1 61.8)">O 40</text>
<text x="252.5" y="153.1">O5.5</text>
<text x="135.4" y="160">O12-0.03</text>
<text x="137.9" y="166.2">a</text>
<text x="143.6" y="202.7">a</text>
<text x="23.2" y="288.7">n</text>
<text x="104.6" y="300.2">O12 g6</text>
<text x="109.6" y="313.1">O40</text>
</g>
<g font-size="4.9">
<text x="30" y="7">1</text>
<text x="76.7" y="7">2</text>
<text x="127" y="7">3</text>
<text x="176.5" y="7">4</text>
<text x="226.7" y="7">5</text>
<text x="275.4" y="7">6</text>
<text x="326.4" y="7">7</text>
<text x="375" y="7">8</text>
<text x="425.8" y="7">9</text>
<text x="473.9" y="7.4">10</text>
<text x="524.3" y="7">11</text>
<text x="570.2" y="7">12</text>
<text x="13.6" y="35.2">H</text>
<text x="587.6" y="35.2">H</text>
<text x="13.2" y="87.5">G</text>
<text x="587.2" y="87.5">G</text>
<text x="13.3" y="137.1">F</text>
<text x="587.3" y="137.1">F</text>
<text x="13.3" y="187.6">E</text>
<text x="587.3" y="187.6">E</text>
<text x="13.3" y="237">D</text>
<text x="587.3" y="237">D</text>
<text x="13.4" y="287.1">C</text>
<text x="587.4" y="287.1">C</text>
<text x="13.4" y="336.3">B</text>
<text x="587.4" y="336.3">B</text>
<text x="13.4" y="389.3">A</text>
<text x="587.4" y="389.3">A</text>
<text x="30" y="417">1</text>
<text x="76.7" y="417">2</text>
<text x="127" y="417">3</text>
<text x="176.5" y="417">4</text>
<text x="226.7" y="417">5</text>
<text x="275.4" y="417">6</text>
<text x="326.4" y="417">7</text>
<text x="375" y="417">8</text>
<text x="425.8" y="417">9</text>
<text x="473.9" y="417.4">10</text>
<text x="524.3" y="417">11</text>
<text x="570.2" y="417">12</text>
</g>
<g font-size="4.2">
<text x="423.7" y="14.3">NOTE : STANDARD FASTENER TORQUE AS PER STD-DES-01-00</text>
<text x="553.8" y="14">FR-DES-006-00</text>
<text x="21.1" y="404.4">NOTE FOR WIPRO PARI DESIGN -REF. ONLY</text>
<text x="44.8" y="408.9">WEAR DETAILS : MW</text>
</g>
<g font-size="3.9">
<text x="241.4" y="273.3">HEAT</text>
<text x="254.9" y="273.3">TREATMENT</text>
<text x="281.7" y="273.3">NOTE</text>
<text x="298.4" y="273.3">:-</text>
<text x="241.4" y="276.9">1)</text>
<text x="241.4" y="280.5">2)</text>
<text x="248.9" y="276.9">TO</text>
<text x="248.9" y="280.5">CASE</text>
<text x="257.1" y="276.9">BE</text>
<text x="262.6" y="280.5">DEPTH</text>
<text x="265.3" y="276.9">CASE</text>
<text x="279" y="280.5">0.8~1.2mm.</text>
<text x="279.1" y="276.9">HARDENED</text>
<text x="304.4" y="276.9">UPTO</text>
<text x="318.3" y="276.9">56~60</text>
<text x="335.7" y="276.9">HRC.</text>
<text x="241.4" y="284.1">3)</text>
<text x="241.4" y="287.7">4)</text>
<text x="248.9" y="284.1">THREADS</text>
<text x="248.9" y="287.7">RETAPPING</text>
<text x="270.7" y="284.1">TO</text>
<text x="274.6" y="287.7">TO</text>
<text x="278.9" y="284.1">BE</text>
<text x="282.8" y="287.7">BE</text>
<text x="287.1" y="284.1">KEEP</text>
<text x="291" y="287.7">DONE</text>
<text x="300.8" y="284.1">SOFT.</text>
<text x="305.4" y="287.7">AFTER</text>
<text x="321.1" y="287.7">SURFACE</text>
<text x="343.1" y="287.7">TREATMENT</text>
<text x="252.8" y="291.3">AT</text>
<text x="260.7" y="291.3">SUPPLIER</text>
<text x="283.6" y="291.3">END.(</text>
<text x="298.5" y="291.3">IF</text>
<text x="305.1" y="291.3">APPLICABLE</text>
<text x="332.9" y="291.3">)</text>
<text x="357.8" y="383.4">RESERVED</text>
<text x="382.3" y="383.4">SPACE</text>
<text x="357.8" y="388.9">FOR</text>
<text x="357.8" y="394.5">CONTROLLED</text>
<text x="387.8" y="394.5">COPY</text>
<text x="357.8" y="400.1">STAMP</text>
</g>
<g font-size="3.8">
<text x="400.1" y="357.1">REVISION</text>
<text x="455.9" y="357.1">DESCRIPTION</text>
<text x="526.4" y="357.1">DATE</text>
<text x="540.1" y="357.1">DRN.BY</text>
</g>
<text font-size="3.6" x="490.5" y="376.2">GUIDE PIN</text>
<text font-size="3.5" x="402.4" y="373.3">www.wipropari.com</text>
<g font-size="3.1">
<text x="565.2" y="353.5">LIMITS</text>
<text x="562" y="371.7">DRAWING TYPE</text>
<text x="437" y="372.3">DESCRIPTION</text>
<text x="436.5" y="380.9">SURFACE AREA</text>
<text x="453.3" y="380.9">SURFACE TREATMENT</text>
<text x="489.7" y="380.9">MACHINING</text>
<text x="509.5" y="380.9">DESIGN UNIT</text>
<text x="530.6" y="380.9">DESIGN UNIT CD.</text>
<text x="558" y="380.7">TEAM NO.</text>
<text x="570.3" y="380.7">SHEET SIZE</text>
<text x="575.6" y="386.1">A2</text>
<text x="436.4" y="391.1">REFERENCE DWG.</text>
<text x="437.9" y="395.5">DRN.BY</text>
<text x="451.5" y="395.5">CHKD.BY</text>
<text x="466.6" y="395.5">APPD.BY</text>
<text x="486.7" y="395.4">MATERIAL</text>
<text x="488.9" y="391">PART CLASS.</text>
<text x="515.6" y="391">HEAT TREATMENT</text>
<text x="519.6" y="395.9">DRG./PART CODE</text>
<text x="558.9" y="395.6">REV.</text>
<text x="571.4" y="395.6">SCALE</text>
<text x="484.3" y="404.3">NET WEIGHT-Kg</text>
<text x="571.4" y="404.7">SHEET</text>
</g>
<text font-size="3" x="579.5" y="230.1">°</text>
<g font-size="2.8">
<text x="299.5" y="332">1.6 (0.8</text>
<text x="314.9" y="332.5">)</text>
<text x="560.5" y="357.7">Gen Tol.: IS 2102</text>
<text x="307.1" y="363.5">1.6 (0.8</text>
<text x="322.5" y="364.1">)</text>
<text x="399.1" y="376.7">1.ALL DIMENSIONS ARE</text>
<text x="399" y="382.7">2.DO NOT SCALE</text>
<text x="399" y="388.7">3.IF IN DOUBT ,</text>
<text x="399" y="395.5">LOCATION :</text>
<text x="420.5" y="396">PUNE</text>
<text x="437" y="401.3">03006751</text>
<text x="451.3" y="401.2">03004785</text>
<text x="466.3" y="401.3">03002882</text>
<text x="404.2" y="402">ALL RIGHTS OF REPRODUCTION &amp;</text>
<text x="404.7" y="405.4">DISTRIBUTION ARE RESERVED</text>
</g>
<g font-size="2.7">
<text x="564.6" y="376.2">MACHINING</text>
<text x="399.9" y="379.7">IN mm</text>
<text x="399.8" y="385.7">DRAWING.</text>
<text x="436.9" y="385.5">7.75 in^2</text>
<text x="471.4" y="385.6">#</text>
<text x="498.9" y="385.1">#</text>
<text x="513.6" y="385.3">WPES</text>
<text x="537.3" y="385.2">0300</text>
<text x="559.7" y="385.2">PL-02</text>
<text x="399.8" y="391.8">ASK TEAM MEMBER</text>
<text x="466.4" y="391.2">PRE93B907226</text>
<text x="508.7" y="391.2">B</text>
<text x="560.7" y="391.2">---</text>
<text x="493.4" y="399.6">#</text>
<text x="572.9" y="399.8">2 : 1</text>
<text x="400.1" y="402.5">C</text>
<text x="436.7" y="408.7">08/05/2024</text>
<text x="450.9" y="408.8">08/05/2024</text>
<text x="466" y="409">08/05/2024</text>
<text x="489.6" y="408.5">0.10 kg</text>
<text x="571.5" y="408.7">1 OF 1</text>
</g>
<g font-size="2.5">
<text x="559.2" y="229.9">0.5 R</text>
<text x="572.3" y="230.1">0.5 X 45</text>
<text x="559.4" y="323.5">3 UP TO 6</text>
<text x="558.9" y="327.8">6 UP TO 30</text>
<text x="557.8" y="332">30 UP TO 120</text>
<text x="415.2" y="346.4">.</text>
<text x="530.3" y="346.6">.</text>
<text x="545.9" y="346.4">.</text>
<text x="415.2" y="351.5">.</text>
<text x="530.1" y="351.3">.</text>
<text x="545.9" y="351.4">.</text>
</g>
<g font-size="2.4">
<text x="554.9" y="218.3">DEBURR AND REMOVE SHARP</text>
<text x="555.2" y="221.1">EDGES UNLESS SHARP EDGE</text>
<text x="556.1" y="227.2">UNSP.RADII</text>
<text x="556.8" y="223.8">REQUIREMENT SPECIFIED</text>
<text x="571.4" y="227">UNSP.CHF.</text>
<text x="559.8" y="238">UP TO 10</text>
<text x="576.1" y="238.1">±1.5°</text>
<text x="558.5" y="242.3">10 UP TO 50</text>
<text x="575.5" y="242.3">±0°50'</text>
<text x="557.4" y="250.8">120 UP TO 400</text>
<text x="557.9" y="246.5">50 UP TO 120</text>
<text x="575.5" y="250.8">±0°15'</text>
<text x="575.5" y="246.6">±0°25'</text>
<text x="558.7" y="259.4">0.5 UP TO 3</text>
<text x="559.5" y="263.7">3 UP TO 6</text>
<text x="576.6" y="259.4">±0.1</text>
<text x="576.6" y="263.7">±0.2</text>
<text x="559" y="268">6 UP TO 30</text>
<text x="576.6" y="268">±0.5</text>
<text x="557.9" y="272.2">30 UP TO 120</text>
<text x="576.6" y="272.2">±0.8</text>
<text x="556.9" y="280.7">315 UP TO 1000</text>
<text x="557.3" y="276.5">120 UP TO 315</text>
<text x="576.6" y="276.5">±1.2</text>
<text x="577.7" y="280.7">±2</text>
<text x="556.4" y="284.9">1000 UP TO 2000</text>
<text x="577.6" y="285">±3</text>
<text x="558.9" y="289.2">OVER 2000</text>
<text x="577.7" y="289.3">±4</text>
<text x="560" y="297.9">UP TO 10</text>
<text x="577.1" y="297.9">±1°</text>
<text x="558.5" y="302.1">10 UP TO 50</text>
<text x="575.5" y="302.2">±0°30'</text>
<text x="557.5" y="310.6">120 UP TO 400</text>
<text x="558.2" y="306.4">50 UP TO 120</text>
<text x="575.5" y="310.6">±0°10'</text>
<text x="575.5" y="306.4">±0°20'</text>
<text x="558.8" y="319.2">0.5 UP TO 3</text>
<text x="576.6" y="323.5">±0.1</text>
<text x="576.6" y="319.3">±0.1</text>
<text x="576.7" y="327.8">±0.2</text>
<text x="576.6" y="332">±0.3</text>
<text x="556.8" y="340.6">315 UP TO 1000</text>
<text x="557.3" y="336.3">120 UP TO 315</text>
<text x="576.6" y="336.3">±0.5</text>
<text x="576.6" y="340.6">±0.8</text>
<text x="556.2" y="344.8">1000 UP TO 2000</text>
<text x="576.6" y="344.8">±1.2</text>
<text x="558.9" y="349">OVER 2000</text>
<text x="577.7" y="349">±2</text>
<text x="7.7" y="382.7" transform="rotate(-90 7.7 382.7)">Uploading\2022-23\P23Y5\P23Y5B071071.dft</text>
<text x="7.7" y="409.9" transform="rotate(-90 7.7 409.9)">\\srv01102\ExDM</text>
</g>
<g font-size="2.1">
<text x="558.6" y="232.4">UNSPECIFIED TOL.(FAB)</text>
<text x="559.5" y="234.8">FOR ANGULAR IN mm.</text>
<text x="558.6" y="254">UNSPECIFIED TOL.(FAB)</text>
<text x="560.7" y="256.3">FOR LINEAR IN mm.</text>
<text x="558.7" y="292.4">UNSPECIFIED TOL.(M/C)</text>
<text x="559.6" y="294.7">FOR ANGULAR IN mm.</text>
<text x="558.7" y="313.8">UNSPECIFIED TOL.(M/C)</text>
<text x="560.6" y="316.2">FOR LINEAR IN mm.</text>
</g>
</svg>
